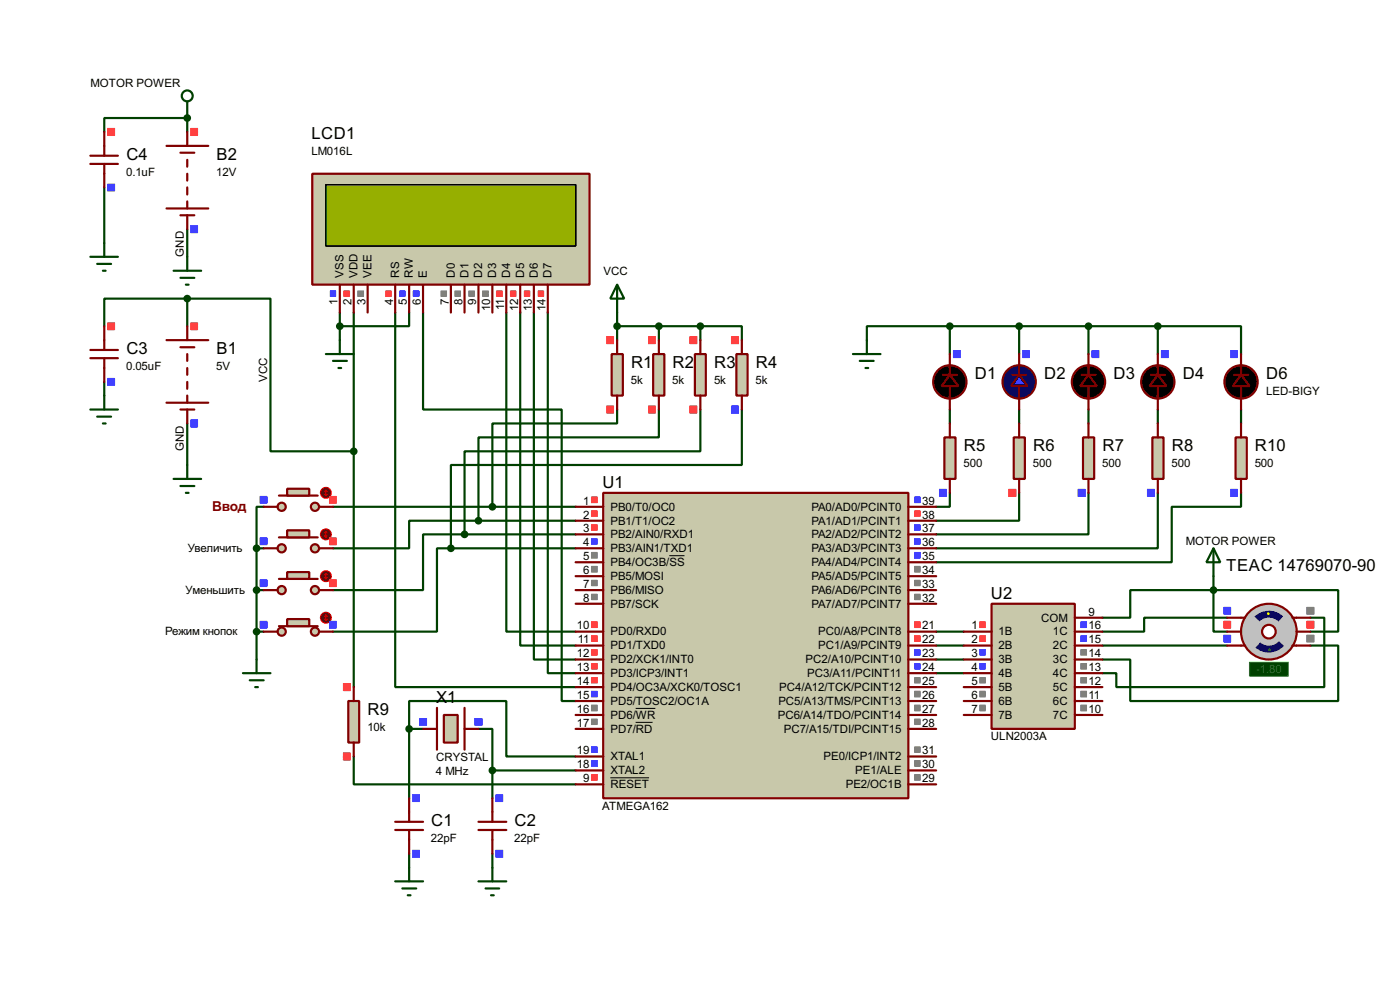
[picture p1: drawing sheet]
<svg xmlns="http://www.w3.org/2000/svg" width="256mm" height="180mm" viewBox="0 0 256 180" stroke-linecap="round" stroke-linejoin="round" font-family="sans-serif">
<g fill="none" stroke="#004000" stroke-width=".4">
<path d="M19.1 24.2v-2.6h15.2v2.6M19.1 34.3v10.2M34.3 54.7h-15.2v5M34.3 54.7h15.3v27.9h15.2M34.3 42v5M34.3 54.7v5M62.3 57.2v5.1M64.8 57.2v68.6M72.4 57.2v68.6h33.1M75 57.2v2.5h-12.7M77.5 57.2v17.8h25.4v53.3h2.6M92.8 57.2v58.4h12.7"/>
<path d="M95.3 57.2v61h10.2M97.8 57.2v63.5h7.7M100.4 57.2v66h5.1M113.1 57.2v5.1M113.1 59.7h15.2M120.7 59.7v2.6M128.3 59.7h7.6v2.6M128.3 59.7v2.6M174 59.7h-15.2v2.6M174 59.7h25.4v5.1M174 59.7v5.1M186.7 59.7v5.1"/>
<path d="M19.1 69.9v2.5M34.3 77.5v7.6M113.1 75v2.5h-22.9v15.3M120.7 75v5.1h-33v15.2M128.3 75v7.6h-43.2v15.2M135.9 75v10.1h-53.3v15.3M174 75v2.5M186.7 75v2.5M199.4 75v2.5M212.1 75v2.5M48.3 92.8h-1.3v7.6M61 92.8h44.5"/>
<path d="M85.1 97.8h-7.6v10.2h-16.5M85.1 97.8h20.4M87.7 95.3h-12.7v5.1h-14M87.7 95.3h17.8M174 90.2v2.6h-2.5M186.7 90.2v5.1h-15.2M199.4 90.2v7.6h-27.9M212.1 90.2v10.2h-40.6M47 115.6h1.3M47 108h1.3M47 100.4v20.3M47 100.4h1.3"/>
<path d="M82.6 100.4h-2.5v15.2h-19.1M82.6 100.4h22.9M171.5 115.6h5.1M171.5 118.2h5.1M202 118.2h22.8M222.3 108h22.9v7.6h-5.1M222.3 108h-15.2v5.1h-5.1M222.3 108v7.6h2.5M222.3 105.5v2.5M224.8 113.1h-15.2v2.5h-7.6M240.1 113.1h2.5v12.7h-38.1v-2.6h-2.5M240.1 118.2h5.1v10.1h-38.1v-7.6h-5.1"/>
<path d="M64.8 138.5v5.1h40.7M75 133.4v-5.1h17.8v10.2h12.7M75 133.4v12.7M75 133.4h2.5M87.7 133.4h2.5v7.6M171.5 120.7h5.1M171.5 123.2h5.1M75 156.3v2.5M90.2 141v5.1M90.2 156.3v2.5M90.2 141h15.3"/>
</g>
<circle cx="34.3" cy="21.6" r=".2" fill="#004000"/>
<path d="M199.4 59.7h12.7M212.1 59.7h15.3v5.1M212.1 59.7v5.1M227.4 75v2.5M227.4 90.2v2.6h-12.7v10.1h-43.2" fill="none" stroke="#004000" stroke-width=".4"/>
<path d="M110.5 90.2h55.9v55.9h-55.9z" fill="#c8c8aa" stroke="#800000" stroke-width=".4"/>
<g fill="none" stroke="#800000" stroke-width=".4">
<path d="M105.5 97.8h5M105.5 95.3h5M105.5 92.8h5M166.4 97.8h5.1M166.4 95.3h5.1M166.4 92.8h5.1M105.5 118.2h5M105.5 115.6h5M105.5 108h5M105.5 105.5h5M105.5 102.9h5M105.5 100.4h5"/>
<path d="M105.5 110.5h5M166.4 118.2h5.1M166.4 115.6h5.1M166.4 108h5.1M166.4 105.5h5.1M166.4 102.9h5.1M166.4 100.4h5.1M166.4 110.5h5.1M105.5 130.9h5M105.5 128.3h5M105.5 125.8h5M105.5 123.2h5"/>
<path d="M105.5 120.7h5M105.5 133.4h5M105.5 138.5h5M166.4 130.9h5.1M166.4 128.3h5.1M166.4 125.8h5.1M166.4 123.2h5.1M166.4 120.7h5.1M166.4 133.4h5.1M166.4 138.5h5.1M105.5 143.6h5M105.5 141h5"/>
<path d="M166.4 143.6h5.1M166.4 141h5.1"/>
</g>
<path d="M122.6 101.7h2.8M116.5 129.7h3.6M116.5 132.2h3.1M111.8 142.4h7.1" fill="none" stroke="#000" stroke-width=".18"/>
<g fill="none" stroke="#808080" stroke-width=".18">
<path d="M108.4 106.2h1M108.4 106.3h1M108.4 106.4h1M108.4 106.5h1M108.4 106.6h1M108.4 106.7h1M108.4 106.8h1M108.4 106.9h1M108.4 107h1M108.4 107.1h1M108.4 107.2h1M108.4 103.7h1"/>
<path d="M108.4 103.8h1M108.4 103.9h1M108.4 104h1M108.4 104.1h1M108.4 104.2h1M108.4 104.3h1M108.4 104.4h1M108.4 104.5h1M108.4 104.6h1M108.4 104.7h1M108.4 108.8h1M108.4 108.9h1"/>
<path d="M108.4 109h1M108.4 109.1h1M108.4 109.2h1M108.4 109.3h1M108.4 109.4h1M108.4 109.5h1M108.4 109.6h1M108.4 109.7h1M108.4 109.8h1M108.4 101.1h1M108.4 101.2h1M108.4 101.3h1"/>
<path d="M108.4 101.4h1M108.4 101.5h1M108.4 101.6h1M108.4 101.7h1M108.4 101.8h1M108.4 101.9h1M108.4 102h1M108.4 102.1h1M108.4 102.2h1M167.6 106.2h1M167.6 106.3h1M167.6 106.4h1"/>
<path d="M167.6 106.5h1M167.6 106.6h1M167.6 106.7h1M167.6 106.8h1M167.6 106.9h1M167.6 107h1M167.6 107.1h1M167.6 107.2h1M167.6 103.7h1M167.6 103.8h1M167.6 103.9h1M167.6 104h1"/>
<path d="M167.6 104.1h1M167.6 104.2h1M167.6 104.3h1M167.6 104.4h1M167.6 104.5h1M167.6 104.6h1M167.6 104.7h1M167.6 108.8h1M167.6 108.9h1M167.6 109h1M167.6 109.1h1M167.6 109.2h1"/>
<path d="M167.6 109.3h1M167.6 109.4h1M167.6 109.5h1M167.6 109.6h1M167.6 109.7h1M167.6 109.8h1M108.4 129.1h1M108.4 129.2h1M108.4 129.3h1M108.4 129.4h1M108.4 129.5h1M108.4 129.6h1"/>
<path d="M108.4 129.7h1M108.4 129.8h1M108.4 129.9h1M108.4 130h1M108.4 130.1h1M108.4 131.6h1M108.4 131.7h1M108.4 131.8h1M108.4 131.9h1M108.4 132h1M108.4 132.1h1M108.4 132.2h1"/>
<path d="M108.4 132.3h1M108.4 132.4h1M108.4 132.5h1M108.4 132.6h1M167.6 129.1h1M167.6 129.2h1M167.6 129.3h1M167.6 129.4h1M167.6 129.5h1M167.6 129.6h1M167.6 129.7h1M167.6 129.8h1"/>
<path d="M167.6 129.9h1M167.6 130h1M167.6 130.1h1M167.6 126.5h1M167.6 126.6h1M167.6 126.7h1M167.6 126.8h1M167.6 126.9h1M167.6 127h1M167.6 127.1h1M167.6 127.2h1M167.6 127.3h1"/>
<path d="M167.6 127.4h1M167.6 127.5h1M167.6 127.6h1M167.6 124h1M167.6 124.1h1M167.6 124.2h1M167.6 124.3h1M167.6 124.4h1M167.6 124.5h1M167.6 124.6h1M167.6 124.7h1M167.6 124.8h1"/>
<path d="M167.6 124.9h1M167.6 125h1M167.6 131.6h1M167.6 131.7h1M167.6 131.8h1M167.6 131.9h1M167.6 132h1M167.6 132.1h1M167.6 132.2h1M167.6 132.3h1M167.6 132.4h1M167.6 132.5h1"/>
<path d="M167.6 132.6h1M167.6 139.2h1M167.6 139.3h1M167.6 139.4h1M167.6 139.5h1M167.6 139.6h1M167.6 139.7h1M167.6 139.8h1M167.6 139.9h1M167.6 140h1M167.6 136.7h1M167.6 136.8h1"/>
<path d="M167.6 136.9h1M167.6 137h1M167.6 137.1h1M167.6 137.2h1M167.6 137.3h1M167.6 137.4h1M167.6 137.5h1M167.6 137.6h1M167.6 137.7h1M167.6 141.8h1M167.6 141.9h1M167.6 142h1"/>
<path d="M167.6 142.1h1M167.6 142.2h1M167.6 142.3h1M167.6 142.4h1M167.6 142.5h1M167.6 142.6h1M167.6 142.7h1M167.6 142.8h1M167.6 140.1h1M167.6 140.2h1M167.6 140.3h1"/>
</g>
<g fill="none" stroke="#4040ff" stroke-width=".18">
<path d="M108.4 98.6h1M108.4 98.7h1M108.4 98.8h1M108.4 98.9h1M108.4 99h1M108.4 99.1h1M108.4 99.2h1M108.4 99.3h1M108.4 99.4h1M108.4 99.5h1M108.4 99.6h1M167.6 98.6h1"/>
<path d="M167.6 98.7h1M167.6 98.8h1M167.6 98.9h1M167.6 99h1M167.6 99.1h1M167.6 99.2h1M167.6 99.3h1M167.6 99.4h1M167.6 99.5h1M167.6 99.6h1M167.6 96.1h1M167.6 96.2h1"/>
<path d="M167.6 96.3h1M167.6 96.4h1M167.6 96.5h1M167.6 96.6h1M167.6 96.7h1M167.6 96.8h1M167.6 96.9h1M167.6 97h1M167.6 97.1h1M167.6 91h1M167.6 91.1h1M167.6 91.2h1"/>
<path d="M167.6 91.3h1M167.6 91.4h1M167.6 91.5h1M167.6 91.6h1M167.6 91.7h1M167.6 91.8h1M167.6 91.9h1M167.6 92h1M167.6 118.9h1M167.6 119h1M167.6 119.1h1M167.6 119.2h1"/>
<path d="M167.6 119.3h1M167.6 119.4h1M167.6 119.5h1M167.6 119.6h1M167.6 119.7h1M167.6 119.8h1M167.6 119.9h1M167.6 101.1h1M167.6 101.2h1M167.6 101.3h1M167.6 101.4h1M167.6 101.5h1"/>
<path d="M167.6 101.6h1M167.6 101.7h1M167.6 101.8h1M167.6 101.9h1M167.6 102h1M167.6 102.1h1M167.6 102.2h1M108.4 126.5h1M108.4 126.6h1M108.4 126.7h1M108.4 126.8h1M108.4 126.9h1"/>
<path d="M108.4 127h1M108.4 127.1h1M108.4 127.2h1M108.4 127.3h1M108.4 127.4h1M108.4 127.5h1M108.4 127.6h1M108.4 136.7h1M108.4 136.8h1M108.4 136.9h1M108.4 137h1M108.4 137.1h1"/>
<path d="M108.4 137.2h1M108.4 137.3h1M108.4 137.4h1M108.4 137.5h1M108.4 137.6h1M108.4 137.7h1M108.4 139.2h1M108.4 139.3h1M108.4 139.4h1M108.4 139.5h1M108.4 139.6h1M108.4 139.7h1"/>
<path d="M108.4 139.8h1M108.4 139.9h1M108.4 140h1M167.6 121.5h1M167.6 121.6h1M167.6 121.7h1M167.6 121.8h1M167.6 121.9h1M167.6 122h1M167.6 122.1h1M167.6 122.2h1M167.6 122.3h1"/>
<path d="M167.6 122.4h1M167.6 122.5h1M108.4 140.1h1M108.4 140.2h1M108.4 140.3h1"/>
</g>
<g fill="none" stroke="#ff4040" stroke-width=".18">
<path d="M108.4 93.5h1M108.4 93.6h1M108.4 93.7h1M108.4 93.8h1M108.4 93.9h1M108.4 94h1M108.4 94.1h1M108.4 94.2h1M108.4 94.3h1M108.4 94.4h1M108.4 94.5h1M108.4 96.1h1"/>
<path d="M108.4 96.2h1M108.4 96.3h1M108.4 96.4h1M108.4 96.5h1M108.4 96.6h1M108.4 96.7h1M108.4 96.8h1M108.4 96.9h1M108.4 97h1M108.4 97.1h1M108.4 91h1M108.4 91.1h1"/>
<path d="M108.4 91.2h1M108.4 91.3h1M108.4 91.4h1M108.4 91.5h1M108.4 91.6h1M108.4 91.7h1M108.4 91.8h1M108.4 91.9h1M108.4 92h1M167.6 93.5h1M167.6 93.6h1M167.6 93.7h1"/>
<path d="M167.6 93.8h1M167.6 93.9h1M167.6 94h1M167.6 94.1h1M167.6 94.2h1M167.6 94.3h1M167.6 94.4h1M167.6 94.5h1M108.4 116.4h1M108.4 116.5h1M108.4 116.6h1M108.4 116.7h1"/>
<path d="M108.4 116.8h1M108.4 116.9h1M108.4 117h1M108.4 117.1h1M108.4 117.2h1M108.4 117.3h1M108.4 117.4h1M108.4 113.8h1M108.4 113.9h1M108.4 114h1M108.4 114.1h1M108.4 114.2h1"/>
<path d="M108.4 114.3h1M108.4 114.4h1M108.4 114.5h1M108.4 114.6h1M108.4 114.7h1M108.4 114.8h1M108.4 114.9h1M108.4 118.9h1M108.4 119h1M108.4 119.1h1M108.4 119.2h1M108.4 119.3h1"/>
<path d="M108.4 119.4h1M108.4 119.5h1M108.4 119.6h1M108.4 119.7h1M108.4 119.8h1M108.4 119.9h1M167.6 116.4h1M167.6 116.5h1M167.6 116.6h1M167.6 116.7h1M167.6 116.8h1M167.6 116.9h1"/>
<path d="M167.6 117h1M167.6 117.1h1M167.6 117.2h1M167.6 117.3h1M167.6 117.4h1M167.6 113.8h1M167.6 113.9h1M167.6 114h1M167.6 114.1h1M167.6 114.2h1M167.6 114.3h1M167.6 114.4h1"/>
<path d="M167.6 114.5h1M167.6 114.6h1M167.6 114.7h1M167.6 114.8h1M167.6 114.9h1M108.4 124h1M108.4 124.1h1M108.4 124.2h1M108.4 124.3h1M108.4 124.4h1M108.4 124.5h1M108.4 124.6h1"/>
<path d="M108.4 124.7h1M108.4 124.8h1M108.4 124.9h1M108.4 125h1M108.4 121.5h1M108.4 121.6h1M108.4 121.7h1M108.4 121.8h1M108.4 121.9h1M108.4 122h1M108.4 122.1h1M108.4 122.2h1"/>
<path d="M108.4 122.3h1M108.4 122.4h1M108.4 122.5h1M108.4 141.8h1M108.4 141.9h1M108.4 142h1M108.4 142.1h1M108.4 142.2h1M108.4 142.3h1M108.4 142.4h1M108.4 142.5h1M108.4 142.6h1"/>
<path d="M108.4 142.7h1M108.4 142.8h1"/>
</g>
<path d="M181.7 110.5h15.2v22.9h-15.2z" fill="#c8c8aa" stroke="#800000" stroke-width=".4"/>
<g fill="none" stroke="#800000" stroke-width=".4">
<path d="M176.6 115.6h5.1M176.6 118.2h5.1M196.9 115.6h5.1M196.9 118.2h5.1M196.9 113.1h5.1M176.6 120.7h5.1M176.6 123.2h5.1M176.6 125.8h5.1M176.6 128.3h5.1M176.6 130.9h5.1M196.9 120.7h5.1M196.9 123.2h5.1"/>
<path d="M196.9 125.8h5.1M196.9 128.3h5.1M196.9 130.9h5.1"/>
</g>
<g fill="none" stroke="#ff4040" stroke-width=".18">
<path d="M179.5 113.8h1M179.5 113.9h1M179.5 114h1M179.5 114.1h1M179.5 114.2h1M179.5 114.3h1M179.5 114.4h1M179.5 114.5h1M179.5 114.6h1M179.5 114.7h1M179.5 114.8h1M179.5 114.9h1"/>
<path d="M179.5 116.4h1M179.5 116.5h1M179.5 116.6h1M179.5 116.7h1M179.5 116.8h1M179.5 116.9h1M179.5 117h1M179.5 117.1h1M179.5 117.2h1M179.5 117.3h1M179.5 117.4h1"/>
</g>
<g fill="none" stroke="#4040ff" stroke-width=".18">
<path d="M179.5 118.9h1M179.5 119h1M179.5 119.1h1M179.5 119.2h1M179.5 119.3h1M179.5 119.4h1M179.5 119.5h1M179.5 119.6h1M179.5 119.7h1M179.5 119.8h1M179.5 119.9h1M198 113.8h1.1"/>
<path d="M198 113.9h1.1M198 114h1.1M198 114.1h1.1M198 114.2h1.1M198 114.3h1.1M198 114.4h1.1M198 114.5h1.1M198 114.6h1.1M198 114.7h1.1M198 114.8h1.1M198 114.9h1.1M198 116.4h1.1"/>
<path d="M198 116.5h1.1M198 116.6h1.1M198 116.7h1.1M198 116.8h1.1M198 116.9h1.1M198 117h1.1M198 117.1h1.1M198 117.2h1.1M198 117.3h1.1M198 117.4h1.1M179.5 121.5h1M179.5 121.6h1"/>
<path d="M179.5 121.7h1M179.5 121.8h1M179.5 121.9h1M179.5 122h1M179.5 122.1h1M179.5 122.2h1M179.5 122.3h1M179.5 122.4h1M179.5 122.5h1"/>
</g>
<g fill="none" stroke="#808080" stroke-width=".18">
<path d="M198 118.9h1.1M198 119h1.1M198 119.1h1.1M198 119.2h1.1M198 119.3h1.1M198 119.4h1.1M198 119.5h1.1M198 119.6h1.1M198 119.7h1.1M198 119.8h1.1M198 119.9h1.1M179.5 124h1"/>
<path d="M179.5 124.1h1M179.5 124.2h1M179.5 124.3h1M179.5 124.4h1M179.5 124.5h1M179.5 124.6h1M179.5 124.7h1M179.5 124.8h1M179.5 124.9h1M179.5 125h1M179.5 126.5h1M179.5 126.6h1"/>
<path d="M179.5 126.7h1M179.5 126.8h1M179.5 126.9h1M179.5 127h1M179.5 127.1h1M179.5 127.2h1M179.5 127.3h1M179.5 127.4h1M179.5 127.5h1M179.5 127.6h1M179.5 129.1h1M179.5 129.2h1"/>
<path d="M179.5 129.3h1M179.5 129.4h1M179.5 129.5h1M179.5 129.6h1M179.5 129.7h1M179.5 129.8h1M179.5 129.9h1M179.5 130h1M179.5 130.1h1M198 121.5h1.1M198 121.6h1.1M198 121.7h1.1"/>
<path d="M198 121.8h1.1M198 121.9h1.1M198 122h1.1M198 122.1h1.1M198 122.2h1.1M198 122.3h1.1M198 122.4h1.1M198 122.5h1.1M198 124h1.1M198 124.1h1.1M198 124.2h1.1M198 124.3h1.1"/>
<path d="M198 124.4h1.1M198 124.5h1.1M198 124.6h1.1M198 124.7h1.1M198 124.8h1.1M198 124.9h1.1M198 125h1.1M198 126.5h1.1M198 126.6h1.1M198 126.7h1.1M198 126.8h1.1M198 126.9h1.1"/>
<path d="M198 127h1.1M198 127.1h1.1M198 127.2h1.1M198 127.3h1.1M198 127.4h1.1M198 127.5h1.1M198 127.6h1.1M198 129.1h1.1M198 129.2h1.1M198 129.3h1.1M198 129.4h1.1M198 129.5h1.1"/>
<path d="M198 129.6h1.1M198 129.7h1.1M198 129.8h1.1M198 129.9h1.1M198 130h1.1M198 130.1h1.1"/>
</g>
<circle cx="232.4" cy="115.6" r="5.1" fill="#c0c0c0" stroke="#800000" stroke-width=".4"/>
<circle cx="232.4" cy="115.6" r="1.25" fill="#feffff" stroke="#800000" stroke-width=".4"/>
<path d="M227.4 113.1h.7M227.4 118.2h.7M236.8 113.1h.7M236.8 118.2h.7" fill="none" stroke="#800000" stroke-width=".4"/>
<path d="M235.1 112.8a3.8 3.8 0 0 1 .1 5.4l-.9-.8a2.58 2.58 0 0 0-.1-3.6z" fill-rule="evenodd" fill="#c0c0c0" stroke="#c0c0c0" stroke-width=".4"/>
<g fill="#000080">
<path d="M230.7 117.5a2.49 2.49 0 0 0 3.6-.1l.9 .8a3.7 3.7 0 0 1-5.3 .2z" fill-rule="evenodd"/>
<path d="M229.7 113a3.8 3.8 0 0 1 5.4-.2l-.9 1a2.5 2.5 0 0 0-3.6 .1z" fill-rule="evenodd"/>
</g>
<path d="M229.7 113l.9 .9a2.49 2.49 0 0 0 .1 3.6l-.8 .9a3.8 3.8 0 0 1-.2-5.4z" fill-rule="evenodd" fill="#c0c0c0" stroke="#c0c0c0" stroke-width=".4"/>
<circle cx="232.4" cy="112.3" r=".25" fill="#ff0"/>
<circle cx="232.6" cy="118.9" r=".25" fill="#0f0"/>
<path d="M228.9 121.2h7.1v2.6h-7.1z" fill="#004000" stroke="#0f0" stroke-width=".2"/>
<path d="M224.8 115.6h2.6M224.8 113.1h2.6M224.8 118.2h2.6M237.5 115.6h2.6M237.5 113.1h2.6M237.5 118.2h2.6" fill="none" stroke="#800000" stroke-width=".4"/>
<g fill="none" stroke="#ff4040" stroke-width=".18">
<path d="M224.2 113.7h1.3M224.2 113.8h1.3M224.2 113.9h1.3M224.2 114h1.3M224.2 114.1h1.3M224.2 114.2h1.3M224.2 114.3h1.3M224.2 114.4h1.3M224.2 114.5h1.3M224.2 114.6h1.3M224.2 114.7h1.3M224.2 114.8h1.3"/>
<path d="M224.2 114.9h1.3M224.2 115h1.3M239.4 113.7h1.3M239.4 113.8h1.3M239.4 113.9h1.3M239.4 114h1.3M239.4 114.1h1.3M239.4 114.2h1.3M239.4 114.3h1.3M239.4 114.4h1.3M239.4 114.5h1.3M239.4 114.6h1.3"/>
<path d="M239.4 114.7h1.3M239.4 114.8h1.3M239.4 114.9h1.3M239.4 115h1.3"/>
</g>
<g fill="none" stroke="#4040ff" stroke-width=".18">
<path d="M224.2 111.2h1.3M224.2 111.3h1.3M224.2 111.4h1.3M224.2 111.5h1.3M224.2 111.6h1.3M224.2 111.7h1.3M224.2 111.8h1.3M224.2 111.9h1.3M224.2 112h1.3M224.2 112.1h1.3M224.2 112.2h1.3M224.2 112.3h1.3"/>
<path d="M224.2 112.4h1.3M224.2 116.3h1.3M224.2 116.4h1.3M224.2 116.5h1.3M224.2 116.6h1.3M224.2 116.7h1.3M224.2 116.8h1.3M224.2 116.9h1.3M224.2 117h1.3M224.2 117.1h1.3M224.2 117.2h1.3M224.2 117.3h1.3"/>
<path d="M224.2 117.4h1.3M224.2 117.5h1.3"/>
</g>
<g fill="none" stroke="#808080" stroke-width=".18">
<path d="M239.4 111.2h1.3M239.4 111.3h1.3M239.4 111.4h1.3M239.4 111.5h1.3M239.4 111.6h1.3M239.4 111.7h1.3M239.4 111.8h1.3M239.4 111.9h1.3M239.4 112h1.3M239.4 112.1h1.3M239.4 112.2h1.3M239.4 112.3h1.3"/>
<path d="M239.4 112.4h1.3M239.4 116.3h1.3M239.4 116.4h1.3M239.4 116.5h1.3M239.4 116.6h1.3M239.4 116.7h1.3M239.4 116.8h1.3M239.4 116.9h1.3M239.4 117h1.3M239.4 117.1h1.3M239.4 117.2h1.3M239.4 117.3h1.3"/>
<path d="M239.4 117.4h1.3M239.4 117.5h1.3"/>
</g>
<g fill="#c8c8aa" stroke="#800000" stroke-width=".4">
<circle cx="57.7" cy="115.6" r=".75"/>
<circle cx="51.6" cy="115.6" r=".75"/>
</g>
<path d="M51.1 114.6h7.1" fill="none" stroke="#800000" stroke-width=".4"/>
<path d="M52.6 113.3h4.1v1.3h-4.1z" fill="#c8c8aa" stroke="#800000" stroke-width=".4"/>
<path d="M48.3 115.6h2.6M58.5 115.6h2.5" fill="none" stroke="#800000" stroke-width=".4"/>
<circle cx="59.7" cy="113.1" r="1" fill="#400000" stroke="#f00" stroke-width=".2"/>
<path d="M59.5 113.3l.2 .3M59.7 112.6v1M59.7 112.6l-.2 .2M59.7 112.6l.3 .2M60 113.3l-.3 .3" fill="none" stroke="#f00" stroke-width=".2"/>
<g fill="none" stroke="#4040ff" stroke-width=".18">
<path d="M47.7 113.7h1.2M47.7 113.8h1.2M47.7 113.9h1.2M47.7 114h1.2M47.7 114.1h1.2M47.7 114.2h1.2M47.7 114.3h1.2M47.7 114.4h1.2M47.7 114.5h1.2M47.7 114.6h1.2M47.7 114.7h1.2M47.7 114.8h1.2"/>
<path d="M47.7 114.9h1.2M47.7 115h1.2M60.4 113.7h1.2M60.4 113.8h1.2M60.4 113.9h1.2M60.4 114h1.2M60.4 114.1h1.2M60.4 114.2h1.2M60.4 114.3h1.2M60.4 114.4h1.2M60.4 114.5h1.2M60.4 114.6h1.2"/>
<path d="M60.4 114.7h1.2M60.4 114.8h1.2M60.4 114.9h1.2M60.4 115h1.2"/>
</g>
<path d="M80.1 129.6v7.6M85.1 129.6v7.6" fill="none" stroke="#800000" stroke-width=".4"/>
<path d="M81.3 130.9h2.6v5h-2.6z" fill="#c8c8aa" stroke="#800000" stroke-width=".4"/>
<path d="M77.5 133.4h2.6M85.1 133.4h2.6M72.4 150.4h5.1M72.4 151.9h5.1M75 146.1v4.3M75 151.9v4.4M87.7 150.4h5.1M87.7 151.9h5.1M90.2 146.1v4.3M90.2 151.9v4.4" fill="none" stroke="#800000" stroke-width=".4"/>
<g fill="none" stroke="#4040ff" stroke-width=".18">
<path d="M76.9 131.5h1.3M76.9 131.6h1.3M76.9 131.7h1.3M76.9 131.8h1.3M76.9 131.9h1.3M76.9 132h1.3M76.9 132.1h1.3M76.9 132.2h1.3M76.9 132.3h1.3M76.9 132.4h1.3M76.9 132.5h1.3M76.9 132.6h1.3"/>
<path d="M76.9 132.7h1.3M76.9 132.8h1.3M87 131.5h1.3M87 131.6h1.3M87 131.7h1.3M87 131.8h1.3M87 131.9h1.3M87 132h1.3M87 132.1h1.3M87 132.2h1.3M87 132.3h1.3M87 132.4h1.3"/>
<path d="M87 132.5h1.3M87 132.6h1.3M87 132.7h1.3M87 132.8h1.3M75.6 145.5h1.3M75.6 145.6h1.3M75.6 145.7h1.3M75.6 145.8h1.3M75.6 145.9h1.3M75.6 146h1.3M75.6 146.1h1.3M75.6 146.2h1.3"/>
<path d="M75.6 146.3h1.3M75.6 146.4h1.3M75.6 146.5h1.3M75.6 146.6h1.3M75.6 146.7h1.3M75.6 155.6h1.3M75.6 155.7h1.3M75.6 155.8h1.3M75.6 155.9h1.3M75.6 156h1.3M75.6 156.1h1.3M75.6 156.2h1.3"/>
<path d="M75.6 156.3h1.3M75.6 156.4h1.3M75.6 156.5h1.3M75.6 156.6h1.3M75.6 156.7h1.3M75.6 156.8h1.3M75.6 156.9h1.3M90.9 145.5h1.2M90.9 145.6h1.2M90.9 145.7h1.2M90.9 145.8h1.2M90.9 145.9h1.2"/>
<path d="M90.9 146h1.2M90.9 146.1h1.2M90.9 146.2h1.2M90.9 146.3h1.2M90.9 146.4h1.2M90.9 146.5h1.2M90.9 146.6h1.2M90.9 146.7h1.2M90.9 155.6h1.2M90.9 155.7h1.2M90.9 155.8h1.2M90.9 155.9h1.2"/>
<path d="M90.9 156h1.2M90.9 156.1h1.2M90.9 156.2h1.2M90.9 156.3h1.2M90.9 156.4h1.2M90.9 156.5h1.2M90.9 156.6h1.2M90.9 156.7h1.2M90.9 156.8h1.2M90.9 156.9h1.2"/>
</g>
<path d="M59.7 64.8h5.1M61 66.1h2.6M62 67.4h.5M62.3 62.3v2.5M75 158.8v2.5M90.2 158.8v2.5M72.4 161.3h5.1M73.7 162.6h2.6M74.7 163.9h.5M87.7 161.3h5.1M89 162.6h2.5M90 163.9h.5" fill="none" stroke="#004000" stroke-width=".4"/>
<circle cx="90.2" cy="141" r=".5" fill="#004000" stroke="#004000" stroke-width=".4"/>
<path d="M57.2 31.8h50.8v20.3h-50.8z" fill="#c8c8aa" stroke="#800000" stroke-width=".4"/>
<path d="M59.7 33.8h45.8v11.2h-45.8z" fill="#324600" stroke="#000" stroke-width=".25"/>
<path d="M59.7 33.8h45.8v11.2h-45.8z" fill="#96af00" stroke="#000" stroke-width=".25"/>
<g fill="none" stroke="#800000" stroke-width=".4">
<path d="M62.3 52.1v5.1M64.8 52.1v5.1M67.4 52.1v5.1M72.4 52.1v5.1M75 52.1v5.1M77.5 52.1v5.1M82.6 52.1v5.1M85.1 52.1v5.1M87.7 52.1v5.1M90.2 52.1v5.1M92.8 52.1v5.1M95.3 52.1v5.1"/>
<path d="M97.8 52.1v5.1M100.4 52.1v5.1"/>
</g>
<g fill="none" stroke="#ff4040" stroke-width=".18">
<path d="M63 53.3h1.1M63 53.4h1.1M63 53.5h1.1M63 53.6h1.1M63 53.7h1.1M63 53.8h1.1M63 53.9h1.1M63 54h1.1M63 54.1h1.1M63 54.2h1.1M63 54.3h1.1M70.7 53.3h1"/>
<path d="M70.7 53.4h1M70.7 53.5h1M70.7 53.6h1M70.7 53.7h1M70.7 53.8h1M70.7 53.9h1M70.7 54h1M70.7 54.1h1M70.7 54.2h1M70.7 54.3h1M91 53.3h1M91 53.4h1"/>
<path d="M91 53.5h1M91 53.6h1M91 53.7h1M91 53.8h1M91 53.9h1M91 54h1M91 54.1h1M91 54.2h1M91 54.3h1M93.5 53.3h1M93.5 53.4h1M93.5 53.5h1"/>
<path d="M93.5 53.6h1M93.5 53.7h1M93.5 53.8h1M93.5 53.9h1M93.5 54h1M93.5 54.1h1M93.5 54.2h1M93.5 54.3h1M96.1 53.3h1M96.1 53.4h1M96.1 53.5h1M96.1 53.6h1"/>
<path d="M96.1 53.7h1M96.1 53.8h1M96.1 53.9h1M96.1 54h1M96.1 54.1h1M96.1 54.2h1M96.1 54.3h1M98.6 53.3h1M98.6 53.4h1M98.6 53.5h1M98.6 53.6h1M98.6 53.7h1"/>
<path d="M98.6 53.8h1M98.6 53.9h1M98.6 54h1M98.6 54.1h1M98.6 54.2h1M98.6 54.3h1"/>
</g>
<g fill="none" stroke="#808080" stroke-width=".18">
<path d="M65.6 53.3h1M65.6 53.4h1M65.6 53.5h1M65.6 53.6h1M65.6 53.7h1M65.6 53.8h1M65.6 53.9h1M65.6 54h1M65.6 54.1h1M65.6 54.2h1M65.6 54.3h1M80.8 53.3h1"/>
<path d="M80.8 53.4h1M80.8 53.5h1M80.8 53.6h1M80.8 53.7h1M80.8 53.8h1M80.8 53.9h1M80.8 54h1M80.8 54.1h1M80.8 54.2h1M80.8 54.3h1M83.4 53.3h1M83.4 53.4h1"/>
<path d="M83.4 53.5h1M83.4 53.6h1M83.4 53.7h1M83.4 53.8h1M83.4 53.9h1M83.4 54h1M83.4 54.1h1M83.4 54.2h1M83.4 54.3h1M85.9 53.3h1M85.9 53.4h1M85.9 53.5h1"/>
<path d="M85.9 53.6h1M85.9 53.7h1M85.9 53.8h1M85.9 53.9h1M85.9 54h1M85.9 54.1h1M85.9 54.2h1M85.9 54.3h1M88.4 53.3h1.1M88.4 53.4h1.1M88.4 53.5h1.1M88.4 53.6h1.1"/>
<path d="M88.4 53.7h1.1M88.4 53.8h1.1M88.4 53.9h1.1M88.4 54h1.1M88.4 54.1h1.1M88.4 54.2h1.1M88.4 54.3h1.1"/>
</g>
<g fill="none" stroke="#4040ff" stroke-width=".18">
<path d="M60.5 53.3h1M60.5 53.4h1M60.5 53.5h1M60.5 53.6h1M60.5 53.7h1M60.5 53.8h1M60.5 53.9h1M60.5 54h1M60.5 54.1h1M60.5 54.2h1M60.5 54.3h1M73.2 53.3h1"/>
<path d="M73.2 53.4h1M73.2 53.5h1M73.2 53.6h1M73.2 53.7h1M73.2 53.8h1M73.2 53.9h1M73.2 54h1M73.2 54.1h1M73.2 54.2h1M73.2 54.3h1M75.7 53.3h1.1M75.7 53.4h1.1"/>
<path d="M75.7 53.5h1.1M75.7 53.6h1.1M75.7 53.7h1.1M75.7 53.8h1.1M75.7 53.9h1.1M75.7 54h1.1M75.7 54.1h1.1M75.7 54.2h1.1M75.7 54.3h1.1"/>
</g>
<g fill="#c8c8aa" stroke="#800000" stroke-width=".4">
<circle cx="57.7" cy="108" r=".75"/>
<circle cx="51.6" cy="108" r=".75"/>
</g>
<path d="M51.1 106h7.1" fill="none" stroke="#800000" stroke-width=".4"/>
<path d="M52.6 104.7h4.1v1.3h-4.1z" fill="#c8c8aa" stroke="#800000" stroke-width=".4"/>
<path d="M48.3 108h2.6M58.5 108h2.5" fill="none" stroke="#800000" stroke-width=".4"/>
<circle cx="59.7" cy="105.5" r="1" fill="#400000" stroke="#f00" stroke-width=".2"/>
<path d="M59.5 105.7l.2 .3M59.7 105v1M59.7 105l-.2 .2M59.7 105l.3 .2M60 105.7l-.3 .3" fill="none" stroke="#f00" stroke-width=".2"/>
<g fill="none" stroke="#4040ff" stroke-width=".18">
<path d="M47.7 106.1h1.2M47.7 106.2h1.2M47.7 106.3h1.2M47.7 106.4h1.2M47.7 106.5h1.2M47.7 106.6h1.2M47.7 106.7h1.2M47.7 106.8h1.2M47.7 106.9h1.2M47.7 107h1.2M47.7 107.1h1.2M47.7 107.2h1.2"/>
<path d="M47.7 107.3h1.2M47.7 107.4h1.2"/>
</g>
<g fill="none" stroke="#ff4040" stroke-width=".18">
<path d="M60.4 106.1h1.2M60.4 106.2h1.2M60.4 106.3h1.2M60.4 106.4h1.2M60.4 106.5h1.2M60.4 106.6h1.2M60.4 106.7h1.2M60.4 106.8h1.2M60.4 106.9h1.2M60.4 107h1.2M60.4 107.1h1.2M60.4 107.2h1.2"/>
<path d="M60.4 107.3h1.2M60.4 107.4h1.2"/>
</g>
<g fill="#c8c8aa" stroke="#800000" stroke-width=".4">
<circle cx="57.7" cy="100.4" r=".75"/>
<circle cx="51.6" cy="100.4" r=".75"/>
</g>
<path d="M51.1 98.4h7.1" fill="none" stroke="#800000" stroke-width=".4"/>
<path d="M52.6 97.1h4.1v1.3h-4.1z" fill="#c8c8aa" stroke="#800000" stroke-width=".4"/>
<path d="M48.3 100.4h2.6M58.5 100.4h2.5" fill="none" stroke="#800000" stroke-width=".4"/>
<circle cx="59.7" cy="97.8" r="1" fill="#400000" stroke="#f00" stroke-width=".2"/>
<path d="M59.5 98.1l.2 .3M59.7 97.3v1.1M59.7 97.3l-.2 .3M59.7 97.3l.3 .3M60 98.1l-.3 .3" fill="none" stroke="#f00" stroke-width=".2"/>
<g fill="none" stroke="#4040ff" stroke-width=".18">
<path d="M47.7 98.5h1.2M47.7 98.6h1.2M47.7 98.7h1.2M47.7 98.8h1.2M47.7 98.9h1.2M47.7 99h1.2M47.7 99.1h1.2M47.7 99.2h1.2M47.7 99.3h1.2M47.7 99.4h1.2M47.7 99.5h1.2M47.7 99.6h1.2"/>
<path d="M47.7 99.7h1.2"/>
</g>
<g fill="none" stroke="#ff4040" stroke-width=".18">
<path d="M60.4 98.5h1.2M60.4 98.6h1.2M60.4 98.7h1.2M60.4 98.8h1.2M60.4 98.9h1.2M60.4 99h1.2M60.4 99.1h1.2M60.4 99.2h1.2M60.4 99.3h1.2M60.4 99.4h1.2M60.4 99.5h1.2M60.4 99.6h1.2"/>
<path d="M60.4 99.7h1.2"/>
</g>
<circle cx="47" cy="108" r=".5" fill="#004000" stroke="#004000" stroke-width=".4"/>
<g fill="#c8c8aa" stroke="#800000" stroke-width=".4">
<circle cx="57.7" cy="92.8" r=".75"/>
<circle cx="51.6" cy="92.8" r=".75"/>
</g>
<path d="M51.1 90.7h7.1" fill="none" stroke="#800000" stroke-width=".4"/>
<path d="M52.6 89.5h4.1v1.2h-4.1z" fill="#c8c8aa" stroke="#800000" stroke-width=".4"/>
<path d="M48.3 92.8h2.6M58.5 92.8h2.5" fill="none" stroke="#800000" stroke-width=".4"/>
<circle cx="59.7" cy="90.2" r="1" fill="#400000" stroke="#f00" stroke-width=".2"/>
<path d="M59.5 90.5l.2 .2M59.7 89.7v1M59.7 89.7l-.2 .3M59.7 89.7l.3 .3M60 90.5l-.3 .2" fill="none" stroke="#f00" stroke-width=".2"/>
<g fill="none" stroke="#4040ff" stroke-width=".18">
<path d="M35 76.9h1.2M35 77h1.2M35 77.1h1.2M35 77.2h1.2M35 77.3h1.2M35 77.4h1.2M35 77.5h1.2M35 77.6h1.2M35 77.7h1.2M35 77.8h1.2M35 77.9h1.2M35 78h1.2"/>
<path d="M35 78.1h1.2M35 78.2h1.2M47.7 90.9h1.2M47.7 91h1.2M47.7 91.1h1.2M47.7 91.2h1.2M47.7 91.3h1.2M47.7 91.4h1.2M47.7 91.5h1.2M47.7 91.6h1.2M47.7 91.7h1.2M47.7 91.8h1.2"/>
<path d="M47.7 91.9h1.2M47.7 92h1.2M47.7 92.1h1.2"/>
</g>
<g fill="none" stroke="#ff4040" stroke-width=".18">
<path d="M35 59.1h1.2M35 59.2h1.2M35 59.3h1.2M35 59.4h1.2M35 59.5h1.2M35 59.6h1.2M35 59.7h1.2M35 59.8h1.2M35 59.9h1.2M35 60h1.2M35 60.1h1.2M35 60.2h1.2"/>
<path d="M35 60.3h1.2M35 60.4h1.2M60.4 90.9h1.2M60.4 91h1.2M60.4 91.1h1.2M60.4 91.2h1.2M60.4 91.3h1.2M60.4 91.4h1.2M60.4 91.5h1.2M60.4 91.6h1.2M60.4 91.7h1.2M60.4 91.8h1.2"/>
<path d="M60.4 91.9h1.2M60.4 92h1.2M60.4 92.1h1.2"/>
</g>
<g fill="#004000" stroke="#004000" stroke-width=".4">
<circle cx="47" cy="100.4" r=".5"/>
<circle cx="74.9" cy="133.4" r=".5"/>
</g>
<path d="M34.3 59.7v2.6M30.5 62.3h7.7M30.5 73.7h7.7M33.1 63.6h2.5M33.1 75h2.5M34.3 64.8v1.3M34.3 67.4v1.2M34.3 69.9v1.3M34.3 72.4v1.3M34.3 75v2.5" fill="none" stroke="#800000" stroke-width=".4"/>
<path d="M31.8 87.7h5.1M33.1 89h2.5M34.1 90.2h.5M34.3 85.1v2.6M44.5 123.2h5.1M45.8 124.5h2.5M46.8 125.8h.5M47 120.7v2.5" fill="none" stroke="#004000" stroke-width=".4"/>
<path d="M112.1 64.8h2v7.6h-2z" fill="#c8c8aa" stroke="#800000" stroke-width=".4"/>
<path d="M113.1 62.3v2.5M113.1 72.4v2.6" fill="none" stroke="#800000" stroke-width=".4"/>
<g fill="none" stroke="#ff4040" stroke-width=".18">
<path d="M111.2 61.6h1.2M111.2 61.7h1.2M111.2 61.8h1.2M111.2 61.9h1.2M111.2 62h1.2M111.2 62.1h1.2M111.2 62.2h1.2M111.2 62.3h1.2M111.2 62.4h1.2M111.2 62.5h1.2M111.2 62.6h1.2M111.2 62.7h1.2"/>
<path d="M111.2 62.8h1.2M111.2 62.9h1.2M111.2 74.3h1.2M111.2 74.4h1.2M111.2 74.5h1.2M111.2 74.6h1.2M111.2 74.7h1.2M111.2 74.8h1.2M111.2 74.9h1.2M111.2 75h1.2M111.2 75.1h1.2M111.2 75.2h1.2"/>
<path d="M111.2 75.3h1.2M111.2 75.4h1.2M111.2 75.5h1.2M111.2 75.6h1.2"/>
</g>
<path d="M119.7 64.8h2v7.6h-2z" fill="#c8c8aa" stroke="#800000" stroke-width=".4"/>
<path d="M120.7 62.3v2.5M120.7 72.4v2.6" fill="none" stroke="#800000" stroke-width=".4"/>
<g fill="none" stroke="#ff4040" stroke-width=".18">
<path d="M118.8 61.6h1.3M118.8 61.7h1.3M118.8 61.8h1.3M118.8 61.9h1.3M118.8 62h1.3M118.8 62.1h1.3M118.8 62.2h1.3M118.8 62.3h1.3M118.8 62.4h1.3M118.8 62.5h1.3M118.8 62.6h1.3M118.8 62.7h1.3"/>
<path d="M118.8 62.8h1.3M118.8 62.9h1.3M118.8 74.3h1.3M118.8 74.4h1.3M118.8 74.5h1.3M118.8 74.6h1.3M118.8 74.7h1.3M118.8 74.8h1.3M118.8 74.9h1.3M118.8 75h1.3M118.8 75.1h1.3M118.8 75.2h1.3"/>
<path d="M118.8 75.3h1.3M118.8 75.4h1.3M118.8 75.5h1.3M118.8 75.6h1.3"/>
</g>
<path d="M127.3 64.8h2v7.6h-2z" fill="#c8c8aa" stroke="#800000" stroke-width=".4"/>
<path d="M128.3 62.3v2.5M128.3 72.4v2.6" fill="none" stroke="#800000" stroke-width=".4"/>
<g fill="none" stroke="#ff4040" stroke-width=".18">
<path d="M126.4 61.6h1.3M126.4 61.7h1.3M126.4 61.8h1.3M126.4 61.9h1.3M126.4 62h1.3M126.4 62.1h1.3M126.4 62.2h1.3M126.4 62.3h1.3M126.4 62.4h1.3M126.4 62.5h1.3M126.4 62.6h1.3M126.4 62.7h1.3"/>
<path d="M126.4 62.8h1.3M126.4 62.9h1.3M126.4 74.3h1.3M126.4 74.4h1.3M126.4 74.5h1.3M126.4 74.6h1.3M126.4 74.7h1.3M126.4 74.8h1.3M126.4 74.9h1.3M126.4 75h1.3M126.4 75.1h1.3M126.4 75.2h1.3"/>
<path d="M126.4 75.3h1.3M126.4 75.4h1.3M126.4 75.5h1.3M126.4 75.6h1.3"/>
</g>
<path d="M134.9 64.8h2.1v7.6h-2.1z" fill="#c8c8aa" stroke="#800000" stroke-width=".4"/>
<path d="M135.9 62.3v2.5M135.9 72.4v2.6" fill="none" stroke="#800000" stroke-width=".4"/>
<g fill="none" stroke="#ff4040" stroke-width=".18">
<path d="M134 61.6h1.3M134 61.7h1.3M134 61.8h1.3M134 61.9h1.3M134 62h1.3M134 62.1h1.3M134 62.2h1.3M134 62.3h1.3M134 62.4h1.3M134 62.5h1.3M134 62.6h1.3M134 62.7h1.3"/>
<path d="M134 62.8h1.3M134 62.9h1.3"/>
</g>
<g fill="none" stroke="#4040ff" stroke-width=".18">
<path d="M134 74.3h1.3M134 74.4h1.3M134 74.5h1.3M134 74.6h1.3M134 74.7h1.3M134 74.8h1.3M134 74.9h1.3M134 75h1.3M134 75.1h1.3M134 75.2h1.3M134 75.3h1.3M134 75.4h1.3"/>
<path d="M134 75.5h1.3M134 75.6h1.3"/>
</g>
<path d="M113.1 52.1l1.3 2.6h-2.6zM113.1 52.1v5.1" fill="none" stroke="#004000" stroke-width=".4"/>
<g fill="#004000" stroke="#004000" stroke-width=".4">
<circle cx="113" cy="59.7" r=".5"/>
<circle cx="120.7" cy="59.7" r=".5"/>
<circle cx="128.3" cy="59.7" r=".5"/>
<circle cx="90.2" cy="92.8" r=".5"/>
<circle cx="87.6" cy="95.3" r=".5"/>
<circle cx="85.1" cy="97.8" r=".5"/>
<circle cx="82.6" cy="100.4" r=".5"/>
<circle cx="47" cy="115.6" r=".5"/>
<circle cx="62.2" cy="59.7" r=".5"/>
</g>
<path d="M173 80.1h2.1v7.6h-2.1z" fill="#c8c8aa" stroke="#800000" stroke-width=".4"/>
<path d="M174 77.5v2.6M174 87.7v2.5" fill="none" stroke="#800000" stroke-width=".4"/>
<g fill="none" stroke="#4040ff" stroke-width=".18">
<path d="M172.1 89.6h1.3M172.1 89.7h1.3M172.1 89.8h1.3M172.1 89.9h1.3M172.1 90h1.3M172.1 90.1h1.3M172.1 90.2h1.3M172.1 90.3h1.3M172.1 90.4h1.3M172.1 90.5h1.3M172.1 90.6h1.3M172.1 90.7h1.3"/>
<path d="M172.1 90.8h1.3M172.1 90.9h1.3"/>
</g>
<path d="M185.7 80.1h2.1v7.6h-2.1z" fill="#c8c8aa" stroke="#800000" stroke-width=".4"/>
<path d="M186.7 77.5v2.6M186.7 87.7v2.5" fill="none" stroke="#800000" stroke-width=".4"/>
<g fill="none" stroke="#ff4040" stroke-width=".18">
<path d="M184.8 89.6h1.3M184.8 89.7h1.3M184.8 89.8h1.3M184.8 89.9h1.3M184.8 90h1.3M184.8 90.1h1.3M184.8 90.2h1.3M184.8 90.3h1.3M184.8 90.4h1.3M184.8 90.5h1.3M184.8 90.6h1.3M184.8 90.7h1.3"/>
<path d="M184.8 90.8h1.3M184.8 90.9h1.3"/>
</g>
<path d="M198.4 80.1h2.1v7.6h-2.1z" fill="#c8c8aa" stroke="#800000" stroke-width=".4"/>
<path d="M199.4 77.5v2.6M199.4 87.7v2.5" fill="none" stroke="#800000" stroke-width=".4"/>
<g fill="none" stroke="#4040ff" stroke-width=".18">
<path d="M197.5 89.6h1.3M197.5 89.7h1.3M197.5 89.8h1.3M197.5 89.9h1.3M197.5 90h1.3M197.5 90.1h1.3M197.5 90.2h1.3M197.5 90.3h1.3M197.5 90.4h1.3M197.5 90.5h1.3M197.5 90.6h1.3M197.5 90.7h1.3"/>
<path d="M197.5 90.8h1.3M197.5 90.9h1.3"/>
</g>
<path d="M211.1 80.1h2.1v7.6h-2.1z" fill="#c8c8aa" stroke="#800000" stroke-width=".4"/>
<path d="M172.8 68.6h2.5M174 64.8v3.8M174 70.7v4.3M212.1 77.5v2.6M212.1 87.7v2.5" fill="none" stroke="#800000" stroke-width=".4"/>
<g fill="none" stroke="#4040ff" stroke-width=".18">
<path d="M174.7 64.2h1.2M174.7 64.3h1.2M174.7 64.4h1.2M174.7 64.5h1.2M174.7 64.6h1.2M174.7 64.7h1.2M174.7 64.8h1.2M174.7 64.9h1.2M174.7 65h1.2M174.7 65.1h1.2M174.7 65.2h1.2M174.7 65.3h1.2"/>
<path d="M174.7 65.4h1.2M174.7 65.5h1.2M210.2 89.6h1.3M210.2 89.7h1.3M210.2 89.8h1.3M210.2 89.9h1.3M210.2 90h1.3M210.2 90.1h1.3M210.2 90.2h1.3M210.2 90.3h1.3M210.2 90.4h1.3M210.2 90.5h1.3"/>
<path d="M210.2 90.6h1.3M210.2 90.7h1.3M210.2 90.8h1.3M210.2 90.9h1.3"/>
</g>
<path d="M156.3 64.8h5M157.5 66.1h2.6M158.6 67.4h.5M158.8 62.3v2.5" fill="none" stroke="#004000" stroke-width=".4"/>
<g fill="#000" stroke="#800000" stroke-width=".4">
<path d="M174 68.6l1.6 2.1h-3.1z"/>
<circle cx="174" cy="69.9" r="3.1"/>
</g>
<circle cx="186.7" cy="69.9" r="3.1" fill="#000097" stroke="#800000" stroke-width=".4"/>
<path d="M185.5 68.6h2.5M186.7 66.9v1.7M186.7 70.7v2.3" fill="none" stroke="#800000" stroke-width=".4"/>
<path d="M186.7 68.6l1.6 2.1h-3.1z" fill="#00c" stroke="#800000" stroke-width=".4"/>
<path d="M19.1 59.7v4.4M16.6 64.1h5M16.6 65.6h5M19.1 65.6v4.3M186.7 64.8v2.6M186.7 72.4v2.6M198.2 68.6h2.5M199.4 64.8v3.8M199.4 70.7v4.3M210.9 68.6h2.5M212.1 64.8v3.8M212.1 70.7v4.3" fill="none" stroke="#800000" stroke-width=".4"/>
<g fill="none" stroke="#4040ff" stroke-width=".18">
<path d="M19.7 69.3h1.3M19.7 69.4h1.3M19.7 69.5h1.3M19.7 69.6h1.3M19.7 69.7h1.3M19.7 69.8h1.3M19.7 69.9h1.3M19.7 70h1.3M19.7 70.1h1.3M19.7 70.2h1.3M19.7 70.3h1.3M19.7 70.4h1.3"/>
<path d="M19.7 70.5h1.3M187.4 64.2h1.2M187.4 64.3h1.2M187.4 64.4h1.2M187.4 64.5h1.2M187.4 64.6h1.2M187.4 64.7h1.2M187.4 64.8h1.2M187.4 64.9h1.2M187.4 65h1.2M187.4 65.1h1.2M187.4 65.2h1.2"/>
<path d="M187.4 65.3h1.2M187.4 65.4h1.2M187.4 65.5h1.2M200.1 64.2h1.2M200.1 64.3h1.2M200.1 64.4h1.2M200.1 64.5h1.2M200.1 64.6h1.2M200.1 64.7h1.2M200.1 64.8h1.2M200.1 64.9h1.2M200.1 65h1.2"/>
<path d="M200.1 65.1h1.2M200.1 65.2h1.2M200.1 65.3h1.2M200.1 65.4h1.2M200.1 65.5h1.2M212.8 64.2h1.2M212.8 64.3h1.2M212.8 64.4h1.2M212.8 64.5h1.2M212.8 64.6h1.2M212.8 64.7h1.2M212.8 64.8h1.2"/>
<path d="M212.8 64.9h1.2M212.8 65h1.2M212.8 65.1h1.2M212.8 65.2h1.2M212.8 65.3h1.2M212.8 65.4h1.2M212.8 65.5h1.2"/>
</g>
<g fill="#004000" stroke="#004000" stroke-width=".4">
<circle cx="174" cy="59.7" r=".5"/>
<circle cx="199.4" cy="59.7" r=".5"/>
<circle cx="186.7" cy="59.7" r=".5"/>
<circle cx="34.3" cy="54.7" r=".5"/>
</g>
<g fill="#000" stroke="#800000" stroke-width=".4">
<path d="M199.4 68.6l1.6 2.1h-3.1zM212.1 68.6l1.6 2.1h-3.1z"/>
<circle cx="199.4" cy="69.9" r="3.1"/>
<circle cx="212.1" cy="69.9" r="3.1"/>
</g>
<path d="M211.1 69.9h2.1M211.6 69.4h1.1v1h-1.1zM212.1 68.9v2" fill="none" stroke="#000040" stroke-width=".2"/>
<g fill="none" stroke="#ff4040" stroke-width=".18">
<path d="M19.7 59.1h1.3M19.7 59.2h1.3M19.7 59.3h1.3M19.7 59.4h1.3M19.7 59.5h1.3M19.7 59.6h1.3M19.7 59.7h1.3M19.7 59.8h1.3M19.7 59.9h1.3M19.7 60h1.3M19.7 60.1h1.3M19.7 60.2h1.3"/>
<path d="M19.7 60.3h1.3M19.7 60.4h1.3"/>
</g>
<path d="M16.6 75h5M17.8 76.3h2.6M18.9 77.5h.5M19.1 72.4v2.6" fill="none" stroke="#004000" stroke-width=".4"/>
<path d="M63.8 128.3h2v7.6h-2z" fill="#c8c8aa" stroke="#800000" stroke-width=".4"/>
<g fill="none" stroke="#800000" stroke-width=".4">
<path d="M16.6 28.5h5M16.6 30h5M19.1 24.2v4.3M19.1 30v4.3M30.5 26.7h7.7M30.5 38.2h7.7M33.1 28h2.5M33.1 39.4h2.5M34.3 24.2v2.5M34.3 29.3v1.2M34.3 31.8v1.3M34.3 34.3v1.3"/>
<path d="M34.3 36.9v1.3M34.3 39.4v2.6M64.8 125.8v2.5M64.8 135.9v2.6"/>
</g>
<g fill="none" stroke="#ff4040" stroke-width=".18">
<path d="M19.7 23.5h1.3M19.7 23.6h1.3M19.7 23.7h1.3M19.7 23.8h1.3M19.7 23.9h1.3M19.7 24h1.3M19.7 24.1h1.3M19.7 24.2h1.3M19.7 24.3h1.3M19.7 24.4h1.3M19.7 24.5h1.3M19.7 24.6h1.3"/>
<path d="M19.7 24.7h1.3M19.7 24.8h1.3M35 23.5h1.2M35 23.6h1.2M35 23.7h1.2M35 23.8h1.2M35 23.9h1.2M35 24h1.2M35 24.1h1.2M35 24.2h1.2M35 24.3h1.2M35 24.4h1.2"/>
<path d="M35 24.5h1.2M35 24.6h1.2M35 24.7h1.2M35 24.8h1.2M62.9 125.1h1.3M62.9 125.2h1.3M62.9 125.3h1.3M62.9 125.4h1.3M62.9 125.5h1.3M62.9 125.6h1.3M62.9 125.7h1.3M62.9 125.8h1.3"/>
<path d="M62.9 125.9h1.3M62.9 126h1.3M62.9 126.1h1.3M62.9 126.2h1.3M62.9 126.3h1.3M62.9 126.4h1.3M62.9 137.8h1.3M62.9 137.9h1.3M62.9 138h1.3M62.9 138.1h1.3M62.9 138.2h1.3M62.9 138.3h1.3"/>
<path d="M62.9 138.4h1.3M62.9 138.5h1.3M62.9 138.6h1.3M62.9 138.7h1.3M62.9 138.8h1.3M62.9 138.9h1.3M62.9 139h1.3M62.9 139.1h1.3"/>
</g>
<g fill="#004000" stroke="#004000" stroke-width=".4">
<circle cx="64.8" cy="82.6" r=".5"/>
<circle cx="222.3" cy="108" r=".5"/>
<circle cx="34.3" cy="21.6" r=".5"/>
<circle cx="212.1" cy="59.7" r=".5"/>
</g>
<g fill="none" stroke="#4040ff" stroke-width=".18">
<path d="M19.7 33.7h1.3M19.7 33.8h1.3M19.7 33.9h1.3M19.7 34h1.3M19.7 34.1h1.3M19.7 34.2h1.3M19.7 34.3h1.3M19.7 34.4h1.3M19.7 34.5h1.3M19.7 34.6h1.3M19.7 34.7h1.3M19.7 34.8h1.3"/>
<path d="M19.7 34.9h1.3M19.7 35h1.3M35 41.3h1.2M35 41.4h1.2M35 41.5h1.2M35 41.6h1.2M35 41.7h1.2M35 41.8h1.2M35 41.9h1.2M35 42h1.2M35 42.1h1.2M35 42.2h1.2"/>
<path d="M35 42.3h1.2M35 42.4h1.2M35 42.5h1.2M35 42.6h1.2"/>
</g>
<g fill="none" stroke="#004000" stroke-width=".4">
<path d="M34.3 18.6v3M16.6 47h5M17.8 48.3h2.6M18.9 49.6h.5M19.1 44.5v2.5M31.8 49.6h5.1M33.1 50.9h2.5M34.1 52.1h.5M34.3 47v2.6M222.3 100.4l1.3 2.5h-2.6zM222.3 100.4v5.1"/>
<circle cx="34.3" cy="17.6" r="1"/>
</g>
<path d="M226.4 80.1h2v7.6h-2z" fill="#c8c8aa" stroke="#800000" stroke-width=".4"/>
<path d="M226.1 68.6h2.6M227.4 64.8v3.8M227.4 70.7v4.3M227.4 77.5v2.6M227.4 87.7v2.5" fill="none" stroke="#800000" stroke-width=".4"/>
<g fill="none" stroke="#4040ff" stroke-width=".18">
<path d="M225.5 64.2h1.2M225.5 64.3h1.2M225.5 64.4h1.2M225.5 64.5h1.2M225.5 64.6h1.2M225.5 64.7h1.2M225.5 64.8h1.2M225.5 64.9h1.2M225.5 65h1.2M225.5 65.1h1.2M225.5 65.2h1.2M225.5 65.3h1.2"/>
<path d="M225.5 65.4h1.2M225.5 65.5h1.2M225.5 89.6h1.2M225.5 89.7h1.2M225.5 89.8h1.2M225.5 89.9h1.2M225.5 90h1.2M225.5 90.1h1.2M225.5 90.2h1.2M225.5 90.3h1.2M225.5 90.4h1.2M225.5 90.5h1.2"/>
<path d="M225.5 90.6h1.2M225.5 90.7h1.2M225.5 90.8h1.2M225.5 90.9h1.2"/>
</g>
<g fill="#000" stroke="#800000" stroke-width=".4">
<path d="M227.4 68.6l1.5 2.1h-3z"/>
<circle cx="227.3" cy="69.9" r="3.1"/>
</g>
<g font-size="3.4">
<text x="23.2" y="29.3">C4</text>
<text x="39.7" y="29.3">B2</text>
<text x="57.1" y="25.4">LCD1</text>
<text x="23.2" y="64.8">C3</text>
<text x="39.7" y="64.8">B1</text>
<text x="115.6" y="67.4">R1</text>
<text x="123.2" y="67.4">R2</text>
<text x="130.9" y="67.4">R3</text>
<text x="138.5" y="67.4">R4</text>
<text x="178.6" y="69.4">D1</text>
<text x="191.3" y="69.4">D2</text>
<text x="204" y="69.4">D3</text>
<text x="216.7" y="69.4">D4</text>
<text x="232" y="69.4">D6</text>
<text x="176.6" y="82.6">R5</text>
<text x="189.3" y="82.6">R6</text>
<text x="202" y="82.6">R7</text>
<text x="214.7" y="82.6">R8</text>
<text x="229.9" y="82.6">R10</text>
<text x="110.4" y="89.4">U1</text>
<text x="224.7" y="104.6">TEAC 14769070-90</text>
<text x="181.5" y="109.7">U2</text>
<text x="67.4" y="130.9">R9</text>
<text x="79.9" y="128.8">X1</text>
<text x="79" y="151.2">C1</text>
<text x="94.3" y="151.2">C2</text>
</g>
<text font-size="2.8" fill="#800000" x="38.8" y="93.6">Ввод</text>
<g font-size="2.4">
<text x="16.6" y="15.9">MOTOR POWER</text>
<text x="57" y="28.4">LM016L</text>
<text x="23.1" y="32.2">0.1uF</text>
<text x="39.6" y="32.2">12V</text>
<text x="33.7" y="47" transform="rotate(-90 33.7 47)">GND</text>
<text x="63" y="50.8" transform="rotate(-90 63 50.8)">VSS</text>
<text x="65.5" y="50.8" transform="rotate(-90 65.5 50.8)">VDD</text>
<text x="68.1" y="50.8" transform="rotate(-90 68.1 50.8)">VEE</text>
<text x="73.1" y="50.8" transform="rotate(-90 73.1 50.8)">RS</text>
<text x="75.7" y="50.8" transform="rotate(-90 75.7 50.8)">RW</text>
<text x="78.2" y="50.8" transform="rotate(-90 78.2 50.8)">E</text>
<text x="83.3" y="50.8" transform="rotate(-90 83.3 50.8)">D0</text>
<text x="85.8" y="50.8" transform="rotate(-90 85.8 50.8)">D1</text>
<text x="88.4" y="50.8" transform="rotate(-90 88.4 50.8)">D2</text>
<text x="90.9" y="50.8" transform="rotate(-90 90.9 50.8)">D3</text>
<text x="93.5" y="50.8" transform="rotate(-90 93.5 50.8)">D4</text>
<text x="96" y="50.8" transform="rotate(-90 96 50.8)">D5</text>
<text x="98.5" y="50.8" transform="rotate(-90 98.5 50.8)">D6</text>
<text x="101.1" y="50.8" transform="rotate(-90 101.1 50.8)">D7</text>
<text x="110.5" y="50.3">VCC</text>
<text x="61.9" y="55.8" transform="rotate(-90 61.9 55.8)">1</text>
<text x="64.4" y="55.8" transform="rotate(-90 64.4 55.8)">2</text>
<text x="67" y="55.8" transform="rotate(-90 67 55.8)">3</text>
<text x="72" y="55.8" transform="rotate(-90 72 55.8)">4</text>
<text x="74.6" y="55.8" transform="rotate(-90 74.6 55.8)">5</text>
<text x="77.1" y="55.8" transform="rotate(-90 77.1 55.8)">6</text>
<text x="82.2" y="55.8" transform="rotate(-90 82.2 55.8)">7</text>
<text x="84.7" y="55.8" transform="rotate(-90 84.7 55.8)">8</text>
<text x="87.3" y="55.8" transform="rotate(-90 87.3 55.8)">9</text>
<text x="89.8" y="57" transform="rotate(-90 89.8 57)">10</text>
<text x="92.4" y="56.8" transform="rotate(-90 92.4 56.8)">11</text>
<text x="94.9" y="57" transform="rotate(-90 94.9 57)">12</text>
<text x="97.4" y="57" transform="rotate(-90 97.4 57)">13</text>
<text x="100" y="57" transform="rotate(-90 100 57)">14</text>
<text x="23.1" y="67.7">0.05uF</text>
<text x="39.6" y="67.7">5V</text>
<text x="48.9" y="69.9" transform="rotate(-90 48.9 69.9)">VCC</text>
<text x="115.6" y="70.3">5k</text>
<text x="123.2" y="70.3">5k</text>
<text x="130.8" y="70.3">5k</text>
<text x="138.4" y="70.3">5k</text>
<text x="231.9" y="72.3">LED-BIGY</text>
<text x="33.7" y="82.6" transform="rotate(-90 33.7 82.6)">GND</text>
<text x="176.5" y="85.6">500</text>
<text x="189.2" y="85.6">500</text>
<text x="201.9" y="85.6">500</text>
<text x="214.6" y="85.6">500</text>
<text x="229.9" y="85.6">500</text>
<text x="106.9" y="94.9">2</text>
<text x="106.9" y="92.4">1</text>
<text x="111.8" y="93.5">PB0/T0/OC0</text>
<text x="148.6" y="93.5">PA0/AD0/PCINT0</text>
<text x="169" y="94.9">38</text>
<text x="169" y="92.4">39</text>
<text x="34.4" y="101.1">Увеличить</text>
<text x="106.9" y="100">4</text>
<text x="106.9" y="97.4">3</text>
<text x="111.8" y="101.1">PB3/AIN1/TXD1</text>
<text x="111.8" y="98.5">PB2/AIN0/RXD1</text>
<text x="111.8" y="96">PB1/T1/OC2</text>
<text x="148.6" y="101.1">PA3/AD3/PCINT3</text>
<text x="148.6" y="98.5">PA2/AD2/PCINT2</text>
<text x="148.6" y="96">PA1/AD1/PCINT1</text>
<text x="169" y="100">36</text>
<text x="169" y="97.4">37</text>
<text x="217.2" y="99.8">MOTOR POWER</text>
<text x="106.9" y="107.6">7</text>
<text x="106.9" y="105.1">6</text>
<text x="106.9" y="102.5">5</text>
<text x="111.8" y="106.2">PB5/MOSI</text>
<text x="111.8" y="103.6">PB4/OC3B/SS</text>
<text x="148.6" y="106.2">PA5/AD5/PCINT5</text>
<text x="148.6" y="103.6">PA4/AD4/PCINT4</text>
<text x="169" y="107.6">33</text>
<text x="169" y="105.1">34</text>
<text x="169" y="102.5">35</text>
<text x="34" y="108.7">Уменьшить</text>
<text x="106.9" y="110.1">8</text>
<text x="111.8" y="108.7">PB6/MISO</text>
<text x="111.8" y="111.2">PB7/SCK</text>
<text x="148.6" y="108.7">PA6/AD6/PCINT6</text>
<text x="148.6" y="111.2">PA7/AD7/PCINT7</text>
<text x="169" y="110.1">32</text>
<text x="190.7" y="113.8">COM</text>
<text x="199.4" y="112.7">9</text>
<text x="30.2" y="116.3">Режим кнопок</text>
<text x="105.7" y="115.2">10</text>
<text x="105.9" y="117.8">11</text>
<text x="111.8" y="118.9">PD1/TXD0</text>
<text x="111.8" y="116.3">PD0/RXD0</text>
<text x="149.9" y="118.9">PC1/A9/PCINT9</text>
<text x="149.9" y="116.3">PC0/A8/PCINT8</text>
<text x="169" y="117.8">22</text>
<text x="169" y="115.2">21</text>
<text x="178" y="115.2">1</text>
<text x="178" y="117.8">2</text>
<text x="182.9" y="116.3">1B</text>
<text x="182.9" y="118.9">2B</text>
<text x="192.9" y="116.3">1C</text>
<text x="192.9" y="118.9">2C</text>
<text x="199.4" y="115.2">16</text>
<text x="199.4" y="117.8">15</text>
<text x="105.7" y="125.4">14</text>
<text x="105.7" y="122.8">13</text>
<text x="105.7" y="120.3">12</text>
<text x="111.8" y="123.9">PD3/ICP3/INT1</text>
<text x="111.8" y="121.4">PD2/XCK1/INT0</text>
<text x="147.6" y="121.4">PC2/A10/PCINT10</text>
<text x="147.9" y="123.9">PC3/A11/PCINT11</text>
<text x="169" y="125.4">25</text>
<text x="169" y="122.8">24</text>
<text x="169" y="120.3">23</text>
<text x="178" y="120.3">3</text>
<text x="178" y="122.8">4</text>
<text x="178" y="125.4">5</text>
<text x="182.9" y="121.4">3B</text>
<text x="182.9" y="123.9">4B</text>
<text x="192.9" y="121.4">3C</text>
<text x="192.9" y="123.9">4C</text>
<text x="199.4" y="120.3">14</text>
<text x="199.4" y="122.8">13</text>
<text x="199.4" y="125.4">12</text>
<text x="105.7" y="130.5">16</text>
<text x="105.7" y="127.9">15</text>
<text x="111.8" y="131.6">PD6/WR</text>
<text x="111.8" y="129">PD5/TOSC2/OC1A</text>
<text x="111.8" y="126.5">PD4/OC3A/XCK0/TOSC1</text>
<text x="142.5" y="131.6">PC6/A14/TDO/PCINT14</text>
<text x="142.6" y="129">PC5/A13/TMS/PCINT13</text>
<text x="142.7" y="126.5">PC4/A12/TCK/PCINT12</text>
<text x="169" y="130.5">27</text>
<text x="169" y="127.9">26</text>
<text x="178" y="127.9">6</text>
<text x="178" y="130.5">7</text>
<text x="182.9" y="126.5">5B</text>
<text x="182.9" y="129">6B</text>
<text x="182.9" y="131.6">7B</text>
<text x="192.9" y="126.5">5C</text>
<text x="192.9" y="129">6C</text>
<text x="192.9" y="131.6">7C</text>
<text x="199.4" y="127.9">11</text>
<text x="199.4" y="130.5">10</text>
<text x="67.3" y="133.8">10k</text>
<text x="105.7" y="133">17</text>
<text x="111.8" y="134.1">PD7/RD</text>
<text x="143.6" y="134.1">PC7/A15/TDI/PCINT15</text>
<text x="169" y="133">28</text>
<text x="181.5" y="135.5">ULN2003A</text>
<text x="79.9" y="141.9">4 MHz</text>
<text x="79.9" y="139.3">CRYSTAL</text>
<text x="105.7" y="138.1">19</text>
<text x="105.7" y="140.6">18</text>
<text x="106.9" y="143.2">9</text>
<text x="111.8" y="139.2">XTAL1</text>
<text x="111.8" y="141.7">XTAL2</text>
<text x="150.9" y="139.2">PE0/ICP1/INT2</text>
<text x="156.7" y="141.7">PE1/ALE</text>
<text x="169" y="143.2">29</text>
<text x="169" y="140.6">30</text>
<text x="169" y="138.1">31</text>
<text x="110.3" y="148.2">ATMEGA162</text>
<text x="111.8" y="144.3">RESET</text>
<text x="154.9" y="144.3">PE2/OC1B</text>
<text x="79" y="154.2">22pF</text>
<text x="94.2" y="154.2">22pF</text>
</g>
<text font-size="2.4" fill="#0f0" x="230.1" y="123.2">-1.80</text>
</svg>
